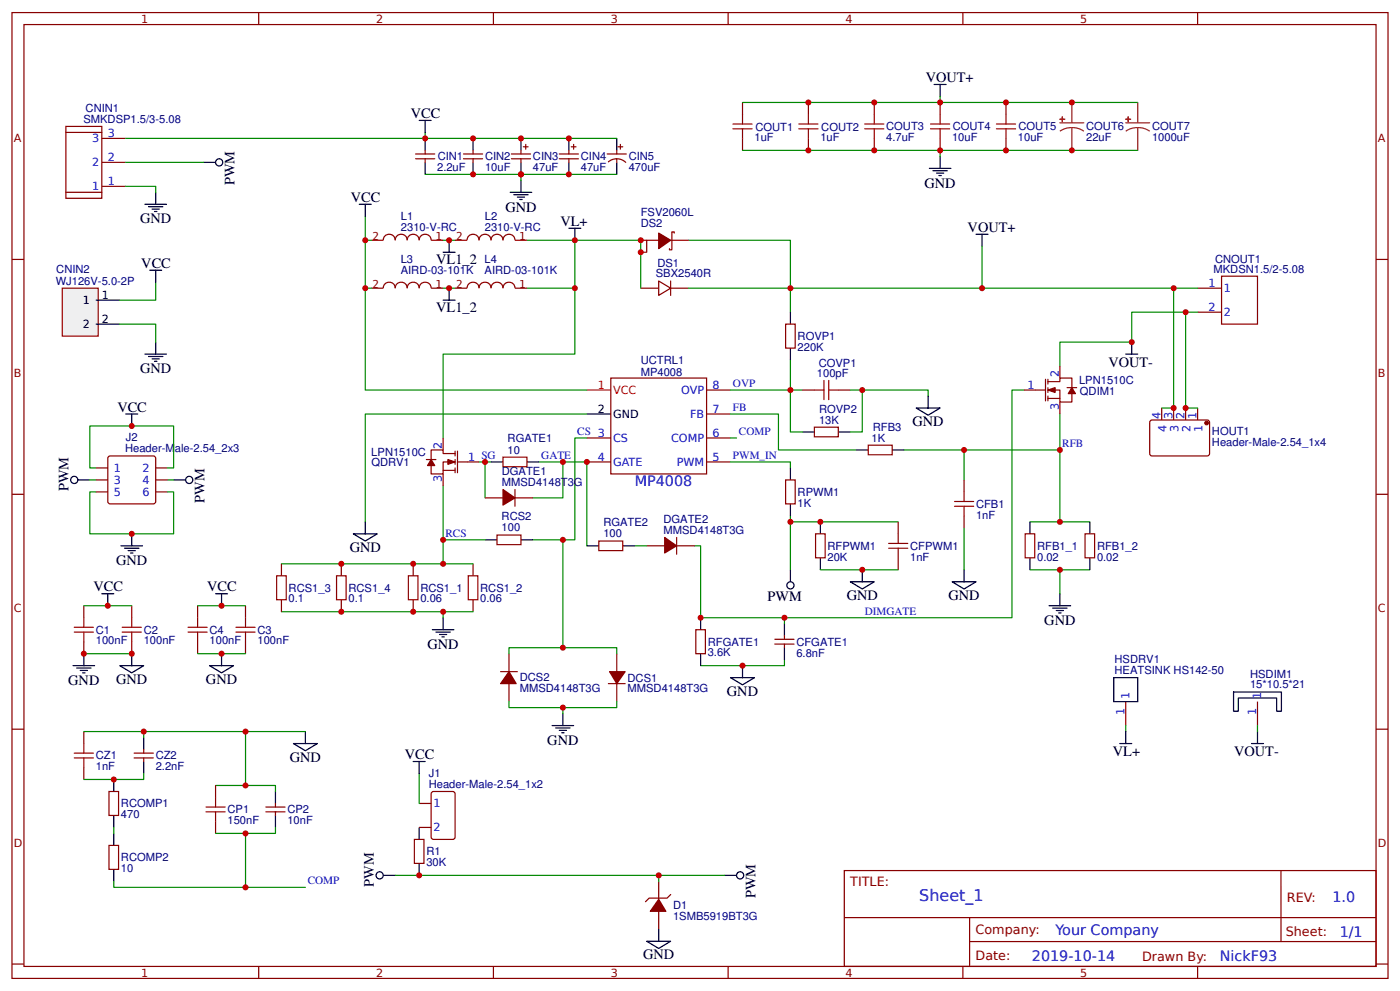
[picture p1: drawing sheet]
<svg xmlns="http://www.w3.org/2000/svg" width="309mm" height="219mm" viewBox="0 0 309 219" stroke-linecap="round" stroke-linejoin="round" font-family="sans-serif">
<g fill="none" stroke="#800" stroke-width=".26">
<path d="M2.6 2.8h304.1v213.2h-304.1zM5.3 5.4h298.7v208h-298.7zM57.1 2.8v2.6M109 2.8v2.6M160.9 2.8v2.6M212.7 2.8v2.6M264.6 2.8v2.6M14.6 27.9h7.9v15.9h-7.9zM14.6 29.2h7.9M22.5 35.9h5.3M22.5 30.6h5.3M91.8 34h4.2"/>
<path d="M91.8 35.1h4.2M93.9 33.2v.8M93.9 35.1v.8M102.4 34h4.2M102.4 35.1h4.2M104.5 33.2v.8M104.5 35.1v.8M113 34h4.2M113 35.1h4.2M115.1 33.2v.8M115.1 35.1v.8M115.6 32.4h1.1"/>
<path d="M116.2 31.9v1M123.6 34h4.2M123.6 35.1h4.2M125.7 33.2v.8M125.7 35.1v.8M126.2 32.4h1.1M126.7 31.9v1M134.1 34h4.3M134.4 35.8a2.85 2.85 0 0 1 3.9 .1M136.3 33.2v.8M136.3 35.1v.8M136.5 32.4h1.1"/>
<path d="M137.1 31.9v1M164 22.6v2.7M164 30.6v2.6M178.6 22.6v2.7M178.6 30.6v2.6M2.6 57.3h2.7M14.6 42.5h7.9M22.5 41.1h5.3M304 57.3h2.7M141.6 63.6h3.9M145.5 62l2.7 1.6-2.7 1.6zM148.2 63.6h3.9"/>
<path d="M148.2 62v3.2M173.6 71.6h2.1v5.3h-2.1zM264.6 63.6h5.3M264.6 68.9h5.3M269.9 61h7.9v10.6h-7.9zM129.6 96.7h5.3M134.9 83.5h21.2v21.1h-21.2zM156.1 96.7h5.3M156.1 91.4h5.3M156.1 86.1h5.3M177.3 86.1h2.6M179.9 94.3h5.3v2.1h-5.3z"/>
<path d="M185.2 86.1h2.7M191.8 98.3h5.3v2.1h-5.3zM254.1 93l.4-.3 12.5 .1 .2 .5v7.1l-.5 .3-12.4-.1-.3-.5zM256.6 90.1v2.6M259.3 90.1v2.6M261.9 90.1v2.6M264.6 90.1v2.6M2.6 109.1h2.7M21.2 103.3h2.6M21.2 106h2.6M21.2 108.6h2.6M24.1 100.7h9.8l.4 .2 .1 9.8-.3 .5-9.8 .1-.4-.3-.1-9.8z"/>
<path d="M34.4 103.3h2.6M34.4 106h2.6M34.4 108.6h2.6M107.2 109.9h3.9M109.8 118.1h5.3v2.2h-5.3zM111.1 100.9h5.3v2.2h-5.3zM113.8 109.9h3.9M113.8 108.1v3.7M129.6 102h5.3M132.3 119.5h5.3v2.1h-5.3zM149.5 118.7v3.7M156.1 102h5.3"/>
<path d="M173.6 106h2.1v5.3h-2.1zM180.2 117.9h2.1v5.3h-2.1zM226.5 117.9h2.1v5.3h-2.1zM239.7 117.9h2.1v5.3h-2.1zM304 109.1h2.7M18.5 133.7v2.7M29.1 133.7v2.7M43.7 133.7v2.7M54.2 133.7v2.7M62.2 124.5v2.6M62.2 132.4v2.7M75.4 124.5v2.6"/>
<path d="M75.4 132.4v2.7M91.3 124.5v2.6M91.3 132.4v2.7M104.5 124.5v2.6M104.5 132.4v2.7M142.9 120.5h3.9M149.5 120.5h4M153.7 139h2.1v5.3h-2.1zM18.5 141.7v2.6M29.1 141.7v2.6M43.7 141.7v2.6M54.2 141.7v2.6"/>
<path d="M110.6 148.3h3.7M112.4 144.3v4M112.4 150.9v4M134.4 150.9h3.7M136.3 144.3v4M136.3 150.9v4M171.2 142.2h4.2M171.2 141.2h4.2M173.3 140.4v.8M173.3 142.2v.8M277.8 154.9v5.3M2.6 161h2.7"/>
<path d="M24.1 174.8h2.1v5.2h-2.1zM29.6 167.3h4.3M29.6 166.3h4.3M31.7 165.5v.8M31.7 167.3v.8M47.6 173.4v2.7M58.7 179.3h4.3M58.7 178.2h4.3M60.9 177.4v.8M60.9 179.3v.7M92.6 177.4h2.6M95.5 174.8h4.5l.5 .2v9.8l-.2 .5h-4.5l-.5-.2-.1-9.8z"/>
<path d="M304 161h2.7M24.1 186.7h2.1v5.3h-2.1zM47.6 181.4v2.6M92.6 182.7h2.6M145.5 194.6v4M148.2 197.5l-.8 .8h-4l-.8 .8M186.5 192.2h117.5v21.2h-117.5zM283 192.2v15.7M2.6 212.9h2.7M57.1 213.4v2.6M109 213.4v2.6M145.5 201.2v4"/>
<path d="M160.9 213.4v2.6M186.6 202.6h117.3M212.7 213.4v2.6M214.2 207.9h89.7M214.2 202.6v10.6M264.6 213.4v2.6M304 212.9h2.7"/>
</g>
<g fill="none" stroke="#080" stroke-width=".26">
<path d="M27.8 35.9h17.2M93.9 29.2v1.4h-66.1M93.9 30.6h42.4M93.9 38.5h42.4M115.1 38.5v1.3M164 22.6h87.4M164 33.2h87.4M207.7 21.3v1.3M207.7 33.2v1.3M27.8 41.1h6.6v1.4M80.7 47.8v38.3h48.9M80.7 53h1.3"/>
<path d="M97.9 53h2.6M116.4 53h10.6M127 53h14.6v10.6M127 53v10.6h-10.6M152.1 53h22.5v10.6h-22.5M217 54.4v9.2M80.7 63.6h1.3M97.9 63.6h2.6M174.6 79.5v6.6h2.7M259.3 63.6v26.5h-2.7M261.9 68.9v21.2h2.7M264.6 63.6h-90v5.3"/>
<path d="M264.6 68.9h-14.6v6.6h-15.8v5.3M129.6 91.4h-48.9v23.8M129.6 96.7h-2.6v22.5h-9.3M161.4 86.1h13.2v9.3h2.7M161.4 91.4h10.6v8h17.2M161.4 96.7h1.3M187.9 86.1h2.6M199.8 99.4h34.4v15.8M205.1 87.4v-1.3h-14.6v9.3h-2.6M213 99.4v6.6M226.2 86.1h-2.6v50.3h-50.3M234.2 91.4v8"/>
<path d="M19.8 106h1.4M21.2 103.3h-1.4v-9.2h18.6v9.2h-1.4M21.2 108.6h-1.4v9.3h18.6v-9.3h-1.4M37 106h1.4M105.8 102h1.4v7.9M107.2 119.2h-9.3v5.3M107.2 102h1.3M117.7 109.9h6.7v-7.9h5.2v18.5M119.1 102h5.3M124.4 119.2v23.8M161.4 102h13.2v1.3M174.6 113.9v11.9"/>
<path d="M174.6 115.2h23.8M213 116.5v9.3M227.5 115.2h13.3M18.5 133.7h10.6M43.7 133.7h10.5M62.2 135.1h42.3M62.2 124.5h42.3M97.9 135.1v1.3M140.2 120.5h2.7M153.5 120.5h1.3v15.9h18.5v1.3M181.2 125.8h17.2M227.5 125.8h13.3"/>
<path d="M234.2 125.8v5.3M18.5 144.3h10.6M43.7 144.3h10.5M112.4 144.3v-1.3h23.9v1.3M112.4 154.9v1.3h23.9v-1.3M124.4 156.2v1.4M173.3 145.7v1.3h-18.5M18.5 161.5h13.2v1.4M31.7 170.8v1.3h-13.2M31.7 161.5h22.5v11.9M47.6 173.4h13.3v1.4M54.2 161.5h13.3"/>
<path d="M92.6 170.8v6.6M277.8 160.2v1.3M25.1 182.7v1.3M54.2 184v11.9h-29.1v-1.3M54.2 195.9h13.3M60.9 182.7v1.3h-13.3M87.3 193.3h58.2v1.3M145.5 193.3h14.6"/>
</g>
<path d="M82 53h2.7a1.32 1.32 0 0 1 1.3-1.3 1.32 1.32 0 0 1 1.3 1.3 1.32 1.32 0 0 1 1.3-1.3 1.32 1.32 0 0 1 1.4 1.3 1.32 1.32 0 0 1 1.3-1.3 1.32 1.32 0 0 1 1.3 1.3 1.32 1.32 0 0 1 1.3-1.3 1.32 1.32 0 0 1 1.3 1.3h2.7M100.5 53h2.7a1.32 1.32 0 0 1 1.3-1.3 1.32 1.32 0 0 1 1.3 1.3 1.32 1.32 0 0 1 1.4-1.3 1.32 1.32 0 0 1 1.3 1.3 1.32 1.32 0 0 1 1.3-1.3 1.32 1.32 0 0 1 1.3 1.3 1.32 1.32 0 0 1 1.3-1.3 1.32 1.32 0 0 1 1.4 1.3h2.6M82 63.6h2.7a1.32 1.32 0 0 1 1.3-1.3 1.32 1.32 0 0 1 1.3 1.3 1.32 1.32 0 0 1 1.3-1.3 1.32 1.32 0 0 1 1.4 1.3 1.32 1.32 0 0 1 1.3-1.3 1.32 1.32 0 0 1 1.3 1.3 1.32 1.32 0 0 1 1.3-1.3 1.32 1.32 0 0 1 1.3 1.3h2.7M100.5 63.6h2.7a1.32 1.32 0 0 1 1.3-1.3 1.32 1.32 0 0 1 1.3 1.3 1.32 1.32 0 0 1 1.4-1.3 1.32 1.32 0 0 1 1.3 1.3 1.32 1.32 0 0 1 1.3-1.3 1.32 1.32 0 0 1 1.3 1.3 1.32 1.32 0 0 1 1.3-1.3 1.32 1.32 0 0 1 1.4 1.3h2.6" fill="none" stroke="#840000" stroke-width=".26"/>
<g fill="none" stroke="#000" stroke-width=".26">
<path d="M206.4 18.7h2.6M207.7 18.7v2.6M45 35.9h2.6M92.6 26.6h2.6M93.9 26.6v2.6M93.9 30.6v2.6M93.9 35.9v2.6M104.5 30.6v2.6M104.5 35.9v2.6M115.1 30.6v2.6M115.1 35.9v2.6M115.1 39.8v2.7"/>
<path d="M125.7 30.6v2.6M125.7 35.9v2.6M136.3 30.6v2.6M136.3 35.9v2.6M205.3 37.2h4.8M206.1 37.7h3.2M206.9 38.2h1.6M207.4 38.8h.6M207.7 34.5v2.7M32 45.1h4.8M32.8 45.6h3.2M33.6 46.2h1.6"/>
<path d="M34.1 46.7h.6M34.4 42.5v2.6M79.4 45.1h2.6M80.7 45.1v2.7M97.9 55.7h2.6M99.2 53v2.7M112.7 42.5h4.8M113.5 43h3.2M114.3 43.5h1.6M114.8 44.1h.6M125.7 50.4h2.6M127 50.4v2.6"/>
<path d="M215.6 51.7h2.7M217 51.7v2.7M97.9 66.3h2.6M99.2 63.6v2.7M174.6 68.9v2.7M174.6 76.9v2.6M248.7 78.2h2.7M250 75.5v2.7M129.6 91.4h5.3M177.3 95.4h2.6M185.2 95.4h2.7M189.2 99.4h2.6"/>
<path d="M197.1 99.4h2.7M202.4 90.1h5.3l-2.6 1.6zM205.1 87.4v2.7M17.2 106h2.6M29.1 117.9v2.6M38.4 106h2.6M78.1 117.9h5.2l-2.6 1.6zM80.7 115.2v2.7M107.2 119.2h2.6M108.5 102h2.6M115.1 119.2h2.6M116.4 102h2.7"/>
<path d="M174.6 103.3v2.7M174.6 111.3v2.6M181.2 115.2v2.7M227.5 115.2v2.7M240.8 115.2v2.7M22.5 131.1h2.6M23.8 131.1v2.6M26.7 120.5h4.8M27.5 121h3.2M28.3 121.6h1.6M28.8 122.1h.6M47.6 131.1h2.7"/>
<path d="M48.9 131.1v2.6M95.5 139h4.8M96.3 139.6h3.2M97.9 136.4v2.6M129.6 120.5h2.7M137.6 120.5h2.6M154.8 136.4v2.6M173.3 137.7v2.7M174.6 125.8v2.7M181.2 123.2v2.6M187.9 128.5h5.2l-2.6 1.5zM190.5 125.8v2.7"/>
<path d="M210.3 128.5h5.3l-2.6 1.5zM213 125.8v2.7M227.5 123.2v2.6M231.8 133.7h4.7M232.6 134.3h3.1M233.4 134.8h1.5M233.9 135.3h.5M234.2 131.1v2.6M240.8 123.2v2.6M16.1 147h4.8M16.9 147.5h3.2M17.7 148h1.6"/>
<path d="M18.3 148.6h.5M18.5 144.3v2.7M26.5 147h5.2l-2.6 1.6zM29.1 144.3v2.7M46.3 147h5.3l-2.7 1.6zM48.9 144.3v2.7M97.1 140.1h1.6M97.6 140.6h.6M124.4 157.6v2.6M154.8 144.3v2.7M161.4 149.6h5.3l-2.7 1.6zM164 147v2.6"/>
<path d="M173.3 143v2.7M272.5 152.8h10.6v4.2h-1.1v-2.9h-8.4v2.9h-1.1zM25.1 172.1v2.7M31.7 162.9v2.6M31.7 168.1v2.7M60.9 174.8v2.6M64.8 164.2h5.3l-2.6 1.6zM67.5 161.5v2.7M122 160.2h4.7M122.8 160.7h3.1M123.6 161.3h1.5M124.1 161.8h.5"/>
<path d="M276.5 164.2h2.6M277.8 161.5v2.7M25.1 180v2.7M25.1 184v2.7M25.1 192v2.6M60.9 180v2.7M84.7 193.3h2.6M160.1 193.3h2.6M142.9 207.8h5.3l-2.7 1.6zM145.5 205.2v2.6"/>
<circle cx="48.4" cy="35.9" r=".79"/>
<circle cx="16.4" cy="106" r=".79"/>
<circle cx="41.8" cy="106" r=".79"/>
<circle cx="174.6" cy="129.2" r=".79"/>
<circle cx="83.9" cy="193.3" r=".79"/>
<circle cx="163.5" cy="193.3" r=".79"/>
</g>
<path d="M129.6 86.1h5.3" fill="none" stroke="#f00" stroke-width=".26"/>
<g fill="#800" stroke="#800" stroke-width=".26">
<path d="M111.1 108.1l2.7 1.8-2.7 1.6z"/>
<path d="M146.8 118.7l2.7 1.8-2.7 1.6z"/>
<path d="M134.7 148.3h3.4l-1.8 2.6z"/>
<path d="M112.4 148.3l1.6 2.6h-3.4z"/>
<path d="M145.5 198.6l1.6 2.6h-3.4z"/>
<circle cx="266.6" cy="93.4" r=".4"/>
</g>
<g fill="none" stroke="#a00000" stroke-width=".26">
<path d="M161.9 28.4h4.3M161.9 27.4h4.3M164 25.3v2.1M164 28.4v2.2M176.5 28.4h4.2M176.5 27.4h4.2M178.6 25.3v2.1M178.6 28.4v2.2M179.9 86.1h2.1M182 84v4.2M183.1 84v4.2M183.1 86.1h2.1"/>
<path d="M16.4 138.5h4.2M16.4 139.6h4.2M18.5 136.4v2.1M18.5 139.6v2.1M27 138.5h4.2M27 139.6h4.2M29.1 136.4v2.1M29.1 139.6v2.1M41.5 138.5h4.3M41.5 139.6h4.3M43.7 136.4v2.1M43.7 139.6v2.1"/>
<path d="M52.1 138.5h4.3M52.1 139.6h4.3M54.2 136.4v2.1M54.2 139.6v2.1M61.1 127.1h2.1v5.3h-2.1zM74.3 127.1h2.2v5.3h-2.2zM90.2 127.1h2.1v5.3h-2.1zM103.5 127.1h2.1v5.3h-2.1zM45.5 179.3h4.2M45.5 178.2h4.2M47.6 176.1v2.1M47.6 179.3v2.1"/>
</g>
<path d="M234.2 27.1h5.2M236.8 28.2l1.4 .2 1.2 .6M236.8 28.2l-1.4 .2-1.2 .6M236.8 22.6v4.5M236.8 28.2v5M248.7 27.1h5.3M251.4 28.2l1.3 .2 1.3 .6M251.4 28.2l-1.4 .2-1.3 .6M251.4 22.6v4.5M251.4 28.2v5" fill="none" stroke="#8d2323" stroke-width=".26"/>
<g fill="#8d2323" stroke="#8d2323" stroke-width=".26">
<path d="M248.7 26.3l1.1 .1z"/>
<path d="M249.2 25.8l.1 1.1z"/>
<path d="M234.2 26.3l1 .1z"/>
<path d="M234.7 25.8v1.1z"/>
</g>
<path d="M13.8 63.6h7.9v10.6h-7.9z" fill="#efefef" stroke="#800" stroke-width=".26"/>
<g fill="none" stroke="#000" stroke-width=".26">
<path d="M33.1 59.7h2.6M34.4 59.7v2.6M21.2 66.3h5.3M21.2 71.6h5.3M32 78.2h4.8M32.8 78.7h3.2M33.6 79.2h1.6M34.1 79.8h.6M34.4 75.5v2.7M27.8 91.4h2.6M29.1 91.4v2.7M246.1 149.6h5.3v5.3h-5.3z"/>
<path d="M91.3 168.1h2.6M92.6 168.1v2.7M247.4 164.2h2.6M248.7 161.5v2.7M92.6 182.7v2.6M92.6 190.6v2.7"/>
</g>
<path d="M26.5 71.6h7.9v3.9M34.4 62.3v4h-7.9M127 63.6v14.6h-29.1v18.5M97.9 107.3v11.9M248.7 160.2v1.3" fill="none" stroke="#080" stroke-width=".26"/>
<g fill="none" stroke="#800" stroke-width=".26">
<path d="M193.1 22.6v2.7M193.1 30.6v2.6M207.7 22.6v2.7M207.7 30.6v2.6M222.2 22.6v2.7M222.2 30.6v2.6M141.6 53h3.9M142.9 53v2.7h-1.3M148.2 53h3.9M149 51.5v-.3h-.6v4h-.5v-.3M97.9 96.7v2.7M100.5 99.6v1.1"/>
<path d="M101.1 99.6v4.8M226.2 86.1h4.8M231 83.7v4.8M231.5 84.3h2.7v-.8h2.6v2.1M231.5 86.1h2.7v2.7h2.6v-1.9M231.5 88h2.7M231.5 83.7v1.1M231.5 85.6v1.1M231.5 87.4v1.1M234.2 80.8v2.7M234.2 88.8v2.6M235.7 85.6h2.2"/>
<path d="M94.2 101.5h2.1M97.9 103.8h2.6M97.9 104.6v2.7M100.5 100.1h-2.6v-.7h-2.7v2.1M100.5 102h-2.6v2.6h-2.7v-1.8M100.5 101.5v1M100.5 103.3v1.1M101.1 102h4.7M198.4 115.2v2.7M213 106v2.6M213 113.9v2.6M198.4 123.2v2.6"/>
<path d="M248.7 154.9v5.3M18.5 161.5v2.7M18.5 169.5v2.6M91.5 185.3h2.2v5.3h-2.2z"/>
</g>
<g fill="#800" stroke="#800" stroke-width=".26">
<path d="M145.5 51.5l2.7 1.5-2.7 1.9z"/>
<path d="M99 101.5l1.5 .5-1.5 .5z"/>
<path d="M95.2 101.5l.8 1.3h-1.5z"/>
<path d="M231.5 86.1l1.6-.5v1.1z"/>
<path d="M236.8 85.6l.8 1.3h-1.6z"/>
</g>
<g fill="none" stroke="#a00000" stroke-width=".26">
<path d="M191 28.4h4.3M191 27.4h4.3M193.1 25.3v2.1M193.1 28.4v2.2M205.6 28.4h4.2M205.6 27.4h4.2M207.7 25.3v2.1M207.7 28.4v2.2M220.1 28.4h4.3M220.1 27.4h4.3M222.2 25.3v2.1M222.2 28.4v2.2"/>
<path d="M196.3 120h4.3M198.4 117.9v2.1M210.9 111.8h4.2M210.9 110.7h4.2M213 108.6v2.1M213 111.8v2.1M196.3 121h4.3M198.4 121v2.2M16.4 167.3h4.2M16.4 166.3h4.2M18.5 164.2v2.1M18.5 167.3v2.2"/>
</g>
<g fill="#c00">
<circle cx="259.3" cy="63.6" r=".66"/>
<circle cx="222.3" cy="33.2" r=".66"/>
<circle cx="222.3" cy="22.6" r=".66"/>
<circle cx="92.6" cy="193.3" r=".66"/>
<circle cx="29.1" cy="117.9" r=".66"/>
<circle cx="80.7" cy="63.6" r=".66"/>
<circle cx="99.2" cy="63.6" r=".66"/>
<circle cx="91.3" cy="135.1" r=".66"/>
<circle cx="91.3" cy="124.5" r=".66"/>
<circle cx="145.5" cy="193.3" r=".66"/>
<circle cx="190.5" cy="125.8" r=".66"/>
<circle cx="124.4" cy="143" r=".66"/>
<circle cx="115.1" cy="38.5" r=".66"/>
<circle cx="104.5" cy="38.5" r=".66"/>
<circle cx="125.7" cy="38.5" r=".66"/>
<circle cx="125.7" cy="30.6" r=".66"/>
<circle cx="115.1" cy="30.6" r=".66"/>
<circle cx="93.9" cy="30.6" r=".66"/>
<circle cx="259.3" cy="90.1" r=".66"/>
<circle cx="48.9" cy="144.3" r=".66"/>
<circle cx="48.9" cy="133.7" r=".66"/>
<circle cx="23.8" cy="133.7" r=".66"/>
<circle cx="29.1" cy="144.3" r=".66"/>
<circle cx="18.5" cy="144.3" r=".66"/>
<circle cx="154.8" cy="136.4" r=".66"/>
<circle cx="234.2" cy="99.4" r=".66"/>
<circle cx="124.4" cy="156.2" r=".66"/>
<circle cx="97.9" cy="135.1" r=".66"/>
<circle cx="217" cy="63.6" r=".66"/>
<circle cx="190.5" cy="86.1" r=".66"/>
<circle cx="234.2" cy="115.2" r=".66"/>
<circle cx="234.2" cy="125.8" r=".66"/>
<circle cx="54.2" cy="195.9" r=".66"/>
<circle cx="31.8" cy="161.5" r=".66"/>
<circle cx="54.2" cy="173.4" r=".66"/>
<circle cx="124.4" cy="102" r=".66"/>
<circle cx="164" cy="147" r=".66"/>
<circle cx="174.6" cy="86.1" r=".66"/>
<circle cx="173.3" cy="136.4" r=".66"/>
<circle cx="129.6" cy="102" r=".66"/>
<circle cx="174.6" cy="115.2" r=".66"/>
<circle cx="174.6" cy="63.6" r=".66"/>
<circle cx="107.2" cy="102" r=".66"/>
<circle cx="54.2" cy="184" r=".66"/>
<circle cx="54.2" cy="161.5" r=".66"/>
<circle cx="213" cy="99.4" r=".66"/>
<circle cx="25.1" cy="172.1" r=".66"/>
<circle cx="181.2" cy="115.2" r=".66"/>
<circle cx="250" cy="75.5" r=".66"/>
<circle cx="261.9" cy="68.9" r=".66"/>
<circle cx="261.9" cy="90.1" r=".66"/>
<circle cx="104.5" cy="30.6" r=".66"/>
<circle cx="99.2" cy="53" r=".66"/>
<circle cx="124.4" cy="119.2" r=".66"/>
<circle cx="207.7" cy="33.2" r=".66"/>
<circle cx="207.7" cy="22.6" r=".66"/>
<circle cx="178.6" cy="33.2" r=".66"/>
<circle cx="178.6" cy="22.6" r=".66"/>
<circle cx="236.8" cy="22.6" r=".66"/>
<circle cx="236.8" cy="33.2" r=".66"/>
<circle cx="75.4" cy="124.5" r=".66"/>
<circle cx="75.4" cy="135.1" r=".66"/>
<circle cx="127" cy="53" r=".66"/>
<circle cx="80.7" cy="53" r=".66"/>
<circle cx="141.6" cy="53" r=".66"/>
<circle cx="141.6" cy="55.7" r=".66"/>
<circle cx="193.1" cy="33.2" r=".66"/>
<circle cx="193.1" cy="22.6" r=".66"/>
<circle cx="127" cy="63.6" r=".66"/>
<circle cx="97.9" cy="124.5" r=".66"/>
<circle cx="97.9" cy="119.2" r=".66"/>
<circle cx="29.1" cy="94.1" r=".66"/>
</g>
<text font-size="3.5" fill="#00f" x="203.1" y="199">Sheet_1</text>
<g font-size="3.2">
<text x="204.5" y="18.1">VOUT+</text>
<text x="90.8" y="26.1">VCC</text>
<text x="51.8" y="40.9" transform="rotate(-90 51.8 40.9)">PWM</text>
<text x="204.3" y="41.4">GND</text>
<text x="77.5" y="44.6">VCC</text>
<text x="111.7" y="46.7">GND</text>
<text x="31" y="49.3">GND</text>
<text x="123.8" y="49.9">VL+</text>
<text x="213.8" y="51.2">VOUT+</text>
<text x="31.2" y="59.1">VCC</text>
<text x="96.4" y="58.3">VL1_2</text>
<text x="96.4" y="68.9">VL1_2</text>
<text x="31" y="82.4">GND</text>
<text x="244.9" y="81">VOUT-</text>
<text x="25.9" y="90.9">VCC</text>
<text x="201.6" y="94.1">GND</text>
<text x="15.2" y="108.5" transform="rotate(-90 15.2 108.5)">PWM</text>
<text x="45.2" y="111" transform="rotate(-90 45.2 111)">PWM</text>
<text x="25.7" y="124.8">GND</text>
<text x="77.3" y="121.8">GND</text>
<text x="20.6" y="130.6">VCC</text>
<text x="45.8" y="130.6">VCC</text>
<text x="169.6" y="132.6">PWM</text>
<text x="187.1" y="132.4">GND</text>
<text x="209.5" y="132.4">GND</text>
<text x="230.7" y="138">GND</text>
<text x="94.5" y="143.3">GND</text>
<text x="15.1" y="151.2">GND</text>
<text x="25.7" y="150.9">GND</text>
<text x="45.5" y="150.9">GND</text>
<text x="160.6" y="153.6">GND</text>
<text x="89.4" y="167.6">VCC</text>
<text x="120.9" y="164.4">GND</text>
<text x="245.9" y="166.8">VL+</text>
<text x="272.7" y="167">VOUT-</text>
<text x="64" y="168.1">GND</text>
<text x="82.6" y="195.8" transform="rotate(-90 82.6 195.8)">PWM</text>
<text x="166.9" y="198.3" transform="rotate(-90 166.9 198.3)">PWM</text>
<text x="142.1" y="211.8">GND</text>
</g>
<g font-size="3.2" fill="#00f">
<text x="140.2" y="107.3">MP4008</text>
<text x="294.4" y="199.2">1.0</text>
<text x="233.2" y="206.3">Your Company</text>
<text x="296" y="206.9">1/1</text>
<text x="228" y="212.2">2019-10-14</text>
<text x="269.5" y="212.1">NickF93</text>
</g>
<g font-size="2.8" fill="#800">
<text x="187.9" y="195.7">TITLE:</text>
<text x="284.3" y="199.2">REV:</text>
<text x="215.5" y="206.3">Company:</text>
<text x="284.1" y="206.8">Sheet:</text>
<text x="215.5" y="212.1">Date:</text>
<text x="252.3" y="212.1">Drawn By:</text>
</g>
<g font-size="2.5" fill="#800">
<text x="31.2" y="5">1</text>
<text x="83.1" y="5">2</text>
<text x="134.9" y="5">3</text>
<text x="186.8" y="5">4</text>
<text x="238.7" y="5">5</text>
<text x="3" y="31.4">A</text>
<text x="304.4" y="31.4">A</text>
<text x="3" y="83.2">B</text>
<text x="304.4" y="83.2">B</text>
<text x="3" y="135.1">C</text>
<text x="304.4" y="135.1">C</text>
<text x="3" y="186.9">D</text>
<text x="304.4" y="186.9">D</text>
<text x="31.2" y="215.6">1</text>
<text x="83.1" y="215.6">2</text>
<text x="134.9" y="215.6">3</text>
<text x="186.8" y="215.6">4</text>
<text x="238.7" y="215.6">5</text>
</g>
<g font-size="2.5" fill="#000080">
<text x="18.4" y="27.1">SMKDSP1.5/3-5.08</text>
<text x="18.9" y="24.8">CNIN1</text>
<text x="166.9" y="28.9">COUT1</text>
<text x="181.5" y="28.9">COUT2</text>
<text x="195.8" y="28.7">COUT3</text>
<text x="210.5" y="28.8">COUT4</text>
<text x="225" y="28.8">COUT5</text>
<text x="240" y="28.8">COUT6</text>
<text x="254.5" y="28.8">COUT7</text>
<text x="96.7" y="35.4">CIN1</text>
<text x="107.2" y="35.4">CIN2</text>
<text x="117.7" y="35.4">CIN3</text>
<text x="128.3" y="35.4">CIN4</text>
<text x="138.9" y="35.4">CIN5</text>
<text x="166.7" y="31.1">1uF</text>
<text x="181.2" y="31.1">1uF</text>
<text x="195.8" y="31.2">4.7uF</text>
<text x="210.3" y="31.2">10uF</text>
<text x="224.9" y="31.2">10uF</text>
<text x="240" y="31.2">22uF</text>
<text x="254.5" y="31.1">1000uF</text>
<text x="96.6" y="37.8">2.2uF</text>
<text x="107.2" y="37.8">10uF</text>
<text x="117.7" y="37.8">47uF</text>
<text x="128.3" y="37.8">47uF</text>
<text x="138.9" y="37.8">470uF</text>
<text x="141.6" y="47.8">FSV2060L</text>
<text x="88.6" y="50.9">2310-V-RC</text>
<text x="88.6" y="48.6">L1</text>
<text x="107.1" y="50.9">2310-V-RC</text>
<text x="107.1" y="48.6">L2</text>
<text x="141.6" y="50.2">DS2</text>
<text x="88.5" y="58.2">L3</text>
<text x="107.1" y="58.2">L4</text>
<text x="145.2" y="59">DS1</text>
<text x="268.4" y="58">CNOUT1</text>
<text x="12.3" y="62.8">WJ126V-5.0-2P</text>
<text x="12.4" y="60.3">CNIN2</text>
<text x="88.5" y="60.6">AIRD-03-101K</text>
<text x="107.1" y="60.6">AIRD-03-101K</text>
<text x="144.9" y="61.3">SBX2540R</text>
<text x="268.1" y="60.2">MKDSN1.5/2-5.08</text>
<text x="176.2" y="77.5">220K</text>
<text x="176.2" y="75.1">ROVP1</text>
<text x="141.6" y="83.1">MP4008</text>
<text x="141.6" y="80.4">UCTRL1</text>
<text x="180.5" y="83.2">100pF</text>
<text x="180.9" y="81">COVP1</text>
<text x="238.4" y="84.7">LPN1510C</text>
<text x="238.6" y="87.1">QDIM1</text>
<text x="181" y="93.5">13K</text>
<text x="181" y="91.1">ROVP2</text>
<text x="192.8" y="95.1">RFB3</text>
<text x="27.6" y="99.9">Header-Male-2.54_2x3</text>
<text x="27.8" y="97.5">J2</text>
<text x="82" y="100.6">LPN1510C</text>
<text x="112.1" y="100.1">10</text>
<text x="112.1" y="97.7">RGATE1</text>
<text x="192.6" y="97.5">1K</text>
<text x="267.8" y="98.5">Header-Male-2.54_1x4</text>
<text x="267.8" y="96.1">HOUT1</text>
<text x="82" y="103">QDRV1</text>
<text x="110.9" y="107.3">MMSD4148T3G</text>
<text x="110.9" y="104.9">DGATE1</text>
<text x="176.2" y="111.9">1K</text>
<text x="176.2" y="109.5">RPWM1</text>
<text x="215.6" y="112.1">CFB1</text>
<text x="110.8" y="117.3">100</text>
<text x="110.8" y="114.9">RCS2</text>
<text x="133.3" y="118.7">100</text>
<text x="133.3" y="116.2">RGATE2</text>
<text x="146.6" y="117.9">MMSD4148T3G</text>
<text x="146.6" y="115.5">DGATE2</text>
<text x="215.6" y="114.5">1nF</text>
<text x="182.8" y="123.8">20K</text>
<text x="182.8" y="121.4">RFPWM1</text>
<text x="201.1" y="123.8">1nF</text>
<text x="201.1" y="121.4">CFPWM1</text>
<text x="229.1" y="123.8">0.02</text>
<text x="229.1" y="121.4">RFB1_1</text>
<text x="242.4" y="123.8">0.02</text>
<text x="242.4" y="121.4">RFB1_2</text>
<text x="63.8" y="130.6">RCS1_3</text>
<text x="77" y="130.6">RCS1_4</text>
<text x="92.9" y="130.6">RCS1_1</text>
<text x="106.1" y="130.6">RCS1_2</text>
<text x="63.8" y="133">0.1</text>
<text x="77" y="133">0.1</text>
<text x="92.9" y="133">0.06</text>
<text x="106.1" y="133">0.06</text>
<text x="21.2" y="142.3">100nF</text>
<text x="21.2" y="139.9">C1</text>
<text x="31.7" y="142.3">100nF</text>
<text x="31.8" y="139.9">C2</text>
<text x="46.3" y="142.3">100nF</text>
<text x="46.3" y="139.9">C4</text>
<text x="56.9" y="142.3">100nF</text>
<text x="56.9" y="139.9">C3</text>
<text x="156.4" y="142.5">RFGATE1</text>
<text x="175.9" y="142.6">CFGATE1</text>
<text x="156.4" y="144.9">3.6K</text>
<text x="175.9" y="145">6.8nF</text>
<text x="246.2" y="148.8">HEATSINK HS142-50</text>
<text x="246.2" y="146.4">HSDRV1</text>
<text x="276.2" y="149.7">HSDIM1</text>
<text x="114.8" y="152.9">MMSD4148T3G</text>
<text x="114.8" y="150.4">DCS2</text>
<text x="138.6" y="152.9">MMSD4148T3G</text>
<text x="138.6" y="150.5">DCS1</text>
<text x="276.2" y="152">15*10.5*21</text>
<text x="21.2" y="167.7">CZ1</text>
<text x="34.4" y="167.7">CZ2</text>
<text x="21.2" y="170.1">1nF</text>
<text x="34.4" y="170.1">2.2nF</text>
<text x="94.7" y="174">Header-Male-2.54_1x2</text>
<text x="94.7" y="171.5">J1</text>
<text x="26.7" y="178.3">RCOMP1</text>
<text x="50.3" y="179.6">CP1</text>
<text x="63.5" y="179.6">CP2</text>
<text x="26.7" y="180.7">470</text>
<text x="50.3" y="182">150nF</text>
<text x="63.5" y="182">10nF</text>
<text x="26.7" y="190.1">RCOMP2</text>
<text x="94.2" y="191.2">30K</text>
<text x="94.2" y="188.8">R1</text>
<text x="26.7" y="192.6">10</text>
<text x="148.7" y="203.1">1SMB5919BT3G</text>
<text x="148.7" y="200.7">D1</text>
</g>
<g font-size="2.5" fill="#00f">
<text x="20.4" y="31.4">3</text>
<text x="23.8" y="35.6">2</text>
<text x="23.8" y="30.3">3</text>
<text x="20.4" y="41.9">1</text>
<text x="20.4" y="36.6">2</text>
<text x="23.8" y="40.9">1</text>
<text x="267" y="63.4">1</text>
<text x="270.4" y="64.4">1</text>
<text x="267" y="68.7">2</text>
<text x="270.4" y="69.7">2</text>
<text x="233.9" y="83.2" transform="rotate(-90 233.9 83.2)">2</text>
<text x="150.5" y="86.9">OVP</text>
<text x="157.4" y="85.9">8</text>
<text x="161.9" y="85.5">OVP</text>
<text x="227" y="85.9">1</text>
<text x="152.5" y="92.2">FB</text>
<text x="157.4" y="91.1">7</text>
<text x="161.9" y="90.8">FB</text>
<text x="233.9" y="90.6" transform="rotate(-90 233.9 90.6)">3</text>
<text x="256.4" y="92.6" transform="rotate(-90 256.4 92.6)">4</text>
<text x="257.7" y="95.3" transform="rotate(-90 257.7 95.3)">4</text>
<text x="259" y="92.6" transform="rotate(-90 259 92.6)">3</text>
<text x="260.3" y="95.3" transform="rotate(-90 260.3 95.3)">3</text>
<text x="261.7" y="92.6" transform="rotate(-90 261.7 92.6)">2</text>
<text x="263" y="95.3" transform="rotate(-90 263 95.3)">2</text>
<text x="264.3" y="92.6" transform="rotate(-90 264.3 92.6)">1</text>
<text x="265.6" y="95.3" transform="rotate(-90 265.6 95.3)">1</text>
<text x="97.6" y="99.1" transform="rotate(-90 97.6 99.1)">2</text>
<text x="103.5" y="101.7">1 SG</text>
<text x="119.6" y="101.3">GATE</text>
<text x="127.5" y="96">CS 3</text>
<text x="132" y="101.7">4</text>
<text x="135.5" y="97.5">CS</text>
<text x="148.3" y="97.5">COMP</text>
<text x="157.4" y="101.7">5</text>
<text x="157.4" y="96.4">6</text>
<text x="161.9" y="101.3">PWM_IN</text>
<text x="163.2" y="96">COMP</text>
<text x="234.7" y="98.7">RFB</text>
<text x="25.1" y="104.1">1</text>
<text x="25.1" y="106.8">3</text>
<text x="31.5" y="104.1">2</text>
<text x="31.5" y="106.8">4</text>
<text x="97.6" y="106.5" transform="rotate(-90 97.6 106.5)">3</text>
<text x="135.5" y="102.8">GATE</text>
<text x="149.5" y="102.8">PWM</text>
<text x="25.1" y="109.4">5</text>
<text x="31.5" y="109.4">6</text>
<text x="98.4" y="118.5">RCS</text>
<text x="191" y="135.7">DIMGATE</text>
<text x="249.5" y="154.4" transform="rotate(-90 249.5 154.4)">1</text>
<text x="278.6" y="154.4" transform="rotate(-90 278.6 154.4)">1</text>
<text x="248.4" y="157.8" transform="rotate(-90 248.4 157.8)">1</text>
<text x="277.5" y="157.8" transform="rotate(-90 277.5 157.8)">1</text>
<text x="95.8" y="178.2">1</text>
<text x="95.8" y="183.5">2</text>
<text x="68" y="195.3">COMP</text>
</g>
<g font-size="2.5">
<text x="18.3" y="67.1">1</text>
<text x="22.5" y="66">1</text>
<text x="22.5" y="71.3">2</text>
<text x="18.3" y="72.4">2</text>
<text x="132" y="91.1">2</text>
<text x="135.5" y="92.2">GND</text>
</g>
<g font-size="2.5" fill="#f00">
<text x="132" y="85.9">1</text>
<text x="135.5" y="86.9">VCC</text>
</g>
<g font-size="2.4" fill="#840000">
<text x="82.3" y="53">2</text>
<text x="96.2" y="53">1</text>
<text x="100.8" y="53">2</text>
<text x="114.7" y="53">1</text>
<text x="82.3" y="63.6">2</text>
<text x="96.2" y="63.6">1</text>
<text x="100.8" y="63.6">2</text>
<text x="114.7" y="63.6">1</text>
</g>
</svg>
